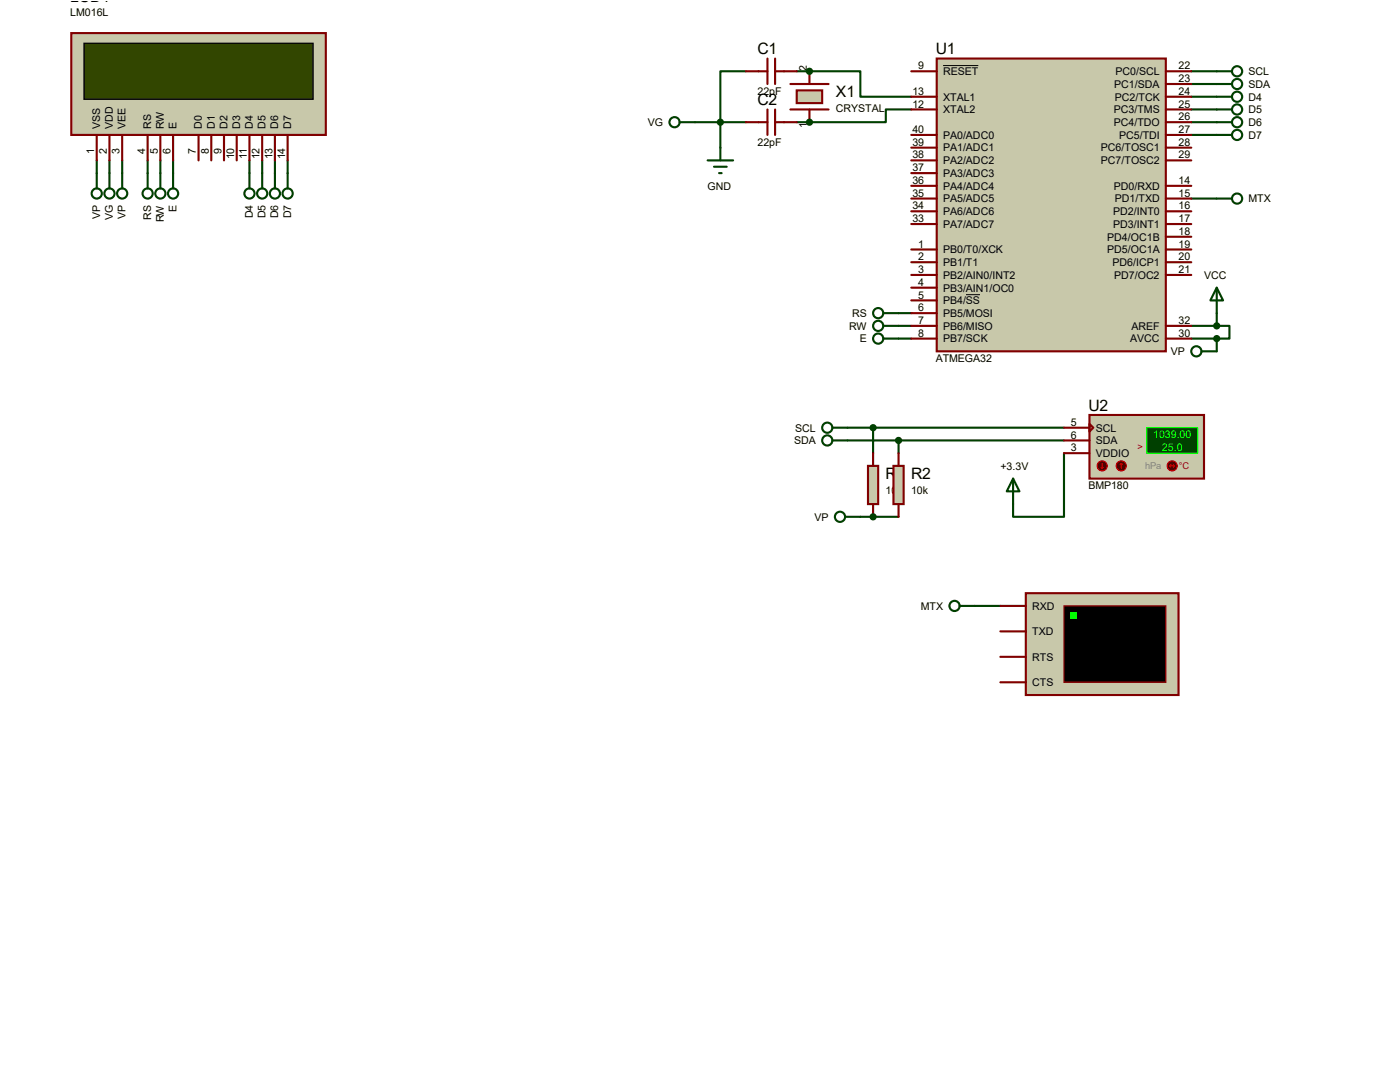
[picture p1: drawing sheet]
<svg xmlns="http://www.w3.org/2000/svg" width="279mm" height="216mm" viewBox="0 0 279 216" stroke-linecap="round" stroke-linejoin="round" font-family="sans-serif">
<path d="M161.5 14.2h10.2v5.1h10.2" fill="none" stroke="#004000" stroke-width=".42"/>
<circle cx="161.5" cy="14.2" r=".21" fill="#004000"/>
<path d="M159 14.2h2.5M181.9 21.8h-5.1v2.6h-15.3" fill="none" stroke="#004000" stroke-width=".42"/>
<circle cx="161.5" cy="24.4" r=".21" fill="#004000"/>
<g fill="none" stroke="#004000" stroke-width=".42">
<path d="M148.8 14.2h-5v15.3M237.7 19.3h5.1M19.3 32v2.5M21.8 32v2.5M24.4 32v2.5M29.5 32v2.5M32 32v2.5M34.5 32v2.5M49.8 32v2.5M52.3 32v2.5M54.9 32v2.5M57.4 32v2.5"/>
<path d="M138.7 24.4h10.1M159 24.4h2.5M237.7 24.4h5.1M237.7 26.9h5.1M237.7 21.8h5.1M179.3 65h2.6M179.3 67.6h2.6M179.3 62.5h2.6M237.7 65h5.1M237.7 67.6h5.1M242.8 65h2.6v2.6h-2.6M242.8 62.5v2.5"/>
<path d="M242.8 67.6v2.5M174.2 103.1h5.1"/>
</g>
<circle cx="174.2" cy="103.1" r=".21" fill="#004000"/>
<path d="M237.7 16.8h5.1M237.7 14.2h5.1M237.7 39.6h5.1M169.2 85.3h43.1M169.2 87.9h43.1M174.2 85.3v5.1M179.3 87.9v2.5M212.3 90.4v12.7h-10.1v-2.5M171.7 103.1h2.5M194.6 120.9h5" fill="none" stroke="#004000" stroke-width=".42"/>
<path d="M186.9 11.7h45.8v58.4h-45.8z" fill="#c8c8aa" stroke="#800000" stroke-width=".42"/>
<g fill="none" stroke="#800000" stroke-width=".42">
<path d="M157.7 16.8h7.7M181.9 14.2h5M181.9 19.3h5M232.7 14.2h5M232.7 19.3h5M232.7 16.8h5M157.7 21.8h7.7M181.9 21.8h5M181.9 37.1h5M181.9 39.6h5M181.9 26.9h5M181.9 29.5h5"/>
<path d="M181.9 32h5M181.9 34.5h5M232.7 21.8h5M232.7 37.1h5M232.7 39.6h5M232.7 24.4h5M232.7 26.9h5M232.7 29.5h5M232.7 32h5M181.9 49.8h5M181.9 52.3h5M181.9 54.9h5"/>
<path d="M181.9 57.4h5M181.9 59.9h5M181.9 42.2h5M181.9 44.7h5M232.7 49.8h5M232.7 52.3h5M232.7 54.9h5M232.7 42.2h5M232.7 44.7h5M232.7 47.2h5M181.9 62.5h5M181.9 65h5"/>
<path d="M181.9 67.6h5M232.7 65h5M232.7 67.6h5"/>
</g>
<path d="M188.2 13.1h7M192.8 58.8h2.8" fill="none" stroke="#000" stroke-width=".2"/>
<path d="M159 18h5.1v2.6h-5.1z" fill="#c8c8aa" stroke="#800000" stroke-width=".42"/>
<path d="M148.8 14.2h4.4M153.2 11.7v5.1M154.7 11.7v5.1M154.7 14.2h4.3M161.5 14.2v2.6M148.8 24.4h4.4M153.2 21.8v5.1M154.7 21.8v5.1M154.7 24.4h4.3M161.5 21.8v2.6" fill="none" stroke="#800000" stroke-width=".42"/>
<g fill="#004000" stroke="#004000" stroke-width=".42">
<circle cx="161.5" cy="14.2" r=".51"/>
<circle cx="161.5" cy="24.4" r=".51"/>
<circle cx="242.8" cy="65" r=".51"/>
<circle cx="143.8" cy="24.4" r=".51"/>
</g>
<path d="M141.2 32h5.1M142.5 33.3h2.5M143.5 34.5h.5M143.8 29.5v2.5M242.8 57.4l1.3 2.5h-2.5zM242.8 57.4v5.1" fill="none" stroke="#004000" stroke-width=".42"/>
<path d="M14.2 6.6h50.8v20.3h-50.8z" fill="#c8c8aa" stroke="#800000" stroke-width=".42"/>
<path d="M16.8 8.6h45.7v11.2h-45.7z" fill="#324600" stroke="#000" stroke-width=".25"/>
<g fill="none" stroke="#800000" stroke-width=".42">
<path d="M19.3 26.9v5.1M21.8 26.9v5.1M24.4 26.9v5.1M29.5 26.9v5.1M32 26.9v5.1M34.5 26.9v5.1M39.6 26.9v5.1M42.2 26.9v5.1M44.7 26.9v5.1M47.2 26.9v5.1M49.8 26.9v5.1M52.3 26.9v5.1"/>
<path d="M54.9 26.9v5.1M57.4 26.9v5.1"/>
</g>
<g fill="none" stroke="#004000" stroke-width=".42">
<path d="M242.8 19.3h3.1M19.3 34.5v3.1M21.8 34.5v3.1M24.4 34.5v3.1M29.5 34.5v3.1M32 34.5v3.1M34.5 34.5v3.1M49.8 34.5v3.1M52.3 34.5v3.1M54.9 34.5v3.1M57.4 34.5v3.1M135.6 24.4h3.1"/>
<path d="M242.8 24.4h3.1M242.8 26.9h3.1M242.8 21.8h3.1M176.3 62.5h3M176.3 65h3M176.3 67.6h3M239.8 70.1h3"/>
<circle cx="246.9" cy="19.3" r="1.02"/>
<circle cx="19.3" cy="38.6" r="1.02"/>
<circle cx="21.8" cy="38.6" r="1.02"/>
<circle cx="24.4" cy="38.6" r="1.02"/>
<circle cx="29.5" cy="38.6" r="1.02"/>
<circle cx="32" cy="38.6" r="1.02"/>
<circle cx="34.5" cy="38.6" r="1.02"/>
<circle cx="49.8" cy="38.6" r="1.02"/>
<circle cx="52.3" cy="38.6" r="1.02"/>
<circle cx="54.9" cy="38.6" r="1.02"/>
<circle cx="57.4" cy="38.6" r="1.02"/>
<circle cx="134.6" cy="24.4" r="1.02"/>
<circle cx="246.9" cy="21.8" r="1.02"/>
<circle cx="246.9" cy="26.9" r="1.02"/>
<circle cx="246.9" cy="24.4" r="1.02"/>
<circle cx="175.3" cy="67.6" r="1.02"/>
<circle cx="175.3" cy="62.5" r="1.02"/>
<circle cx="175.3" cy="65" r="1.02"/>
<circle cx="238.8" cy="70.1" r="1.02"/>
</g>
<circle cx="242.8" cy="67.6" r=".51" fill="#004000" stroke="#004000" stroke-width=".42"/>
<path d="M173.2 93h2.1v7.6h-2.1z" fill="#c8c8aa" stroke="#800000" stroke-width=".42"/>
<path d="M174.2 90.4v2.6M174.2 100.6v2.5" fill="none" stroke="#800000" stroke-width=".42"/>
<path d="M178.3 93h2v7.6h-2z" fill="#c8c8aa" stroke="#800000" stroke-width=".42"/>
<path d="M179.3 90.4v2.6M179.3 100.6v2.5" fill="none" stroke="#800000" stroke-width=".42"/>
<g fill="none" stroke="#004000" stroke-width=".42">
<path d="M242.8 16.8h3.1M242.8 14.2h3.1M166.1 85.3h3.1M166.1 87.9h3.1M168.7 103.1h3"/>
<circle cx="246.9" cy="16.8" r="1.02"/>
<circle cx="246.9" cy="14.2" r="1.02"/>
<circle cx="165.1" cy="87.9" r="1.02"/>
<circle cx="165.1" cy="85.3" r="1.02"/>
<circle cx="167.6" cy="103.1" r="1.02"/>
</g>
<circle cx="174.2" cy="103.1" r=".51" fill="#004000" stroke="#004000" stroke-width=".42"/>
<path d="M204.7 118.4h30.5v20.3h-30.5z" fill="#c8c8aa" stroke="#800000" stroke-width=".42"/>
<path d="M212.3 120.9h20.4v15.2h-20.4z" fill="#000" stroke="#800000" stroke-width=".25"/>
<path d="M213.6 122.2h1.3v1.2h-1.3z" fill="#0f0"/>
<path d="M199.6 120.9h5.1M199.6 131.1h5.1M199.6 126h5.1M199.6 136.1h5.1" fill="none" stroke="#800000" stroke-width=".42"/>
<g fill="none" stroke="#004000" stroke-width=".42">
<path d="M242.8 39.6h3.1M191.5 120.9h3.1"/>
<circle cx="246.9" cy="39.6" r="1.02"/>
<circle cx="190.5" cy="120.9" r="1.02"/>
</g>
<path d="M217.4 82.8h22.9v12.7h-22.9z" fill="#c8c8aa" stroke="#800000" stroke-width=".42"/>
<path d="M228.9 85.3h10.1v5.1h-10.1z" fill="#004000" stroke="#0f0" stroke-width=".21"/>
<path d="M212.3 87.9h5.1M212.3 85.3h5.1M212.3 90.4h5.1M217.4 84.6l.8 .7-.8 .8z" fill="none" stroke="#800000" stroke-width=".42"/>
<circle cx="223.8" cy="93" r="1.02" fill="#400000" stroke="#f00" stroke-width=".21"/>
<path d="M223.8 92.5l-.3 .2M223.8 92.5l.2 .2M223.8 92.5v1" fill="none" stroke="#f00" stroke-width=".21"/>
<circle cx="220" cy="93" r="1.02" fill="#400000" stroke="#f00" stroke-width=".21"/>
<path d="M219.7 93.2l.3 .3M220 92.5v1M220.2 93.2l-.2 .3" fill="none" stroke="#f00" stroke-width=".21"/>
<circle cx="233.9" cy="93" r="1.02" fill="#400000" stroke="#f00" stroke-width=".21"/>
<path d="M233.4 93h1M233.4 93l.3 .2M233.7 92.7l-.3 .3M234.2 92.7l.2 .3M234.4 93l-.2 .2" fill="none" stroke="#f00" stroke-width=".21"/>
<g fill="#004000" stroke="#004000" stroke-width=".42">
<circle cx="174.2" cy="85.3" r=".51"/>
<circle cx="179.3" cy="87.9" r=".51"/>
</g>
<path d="M202.2 95.5l1.3 2.5h-2.6zM202.2 95.5v5.1" fill="none" stroke="#004000" stroke-width=".42"/>
<g font-size="3.1">
<text x="14" y=".3">LCD1</text>
<text x="151.2" y="10.8">C1</text>
<text x="186.7" y="10.8">U1</text>
<text x="151.2" y="21">C2</text>
<text x="166.8" y="19.4">X1</text>
<text x="217.2" y="81.9">U2</text>
<text x="176.7" y="95.6">R1</text>
<text x="181.8" y="95.6">R2</text>
</g>
<g font-size="2.1">
<text x="14" y="3.3">LM016L</text>
<text x="161" y="14.2" transform="rotate(-90 161 14.2)">2</text>
<text x="183.2" y="13.8">9</text>
<text x="188.2" y="15">RESET</text>
<text x="222.4" y="17.5">PC1/SDA</text>
<text x="222.6" y="15">PC0/SCL</text>
<text x="235.2" y="13.8">22</text>
<text x="235.2" y="16.4">23</text>
<text x="249.2" y="17.5">SDA</text>
<text x="249.2" y="15">SCL</text>
<text x="151.2" y="18.9">22pF</text>
<text x="166.8" y="22.3">CRYSTAL</text>
<text x="182.1" y="21.5">12</text>
<text x="182.1" y="18.9">13</text>
<text x="188.2" y="22.6">XTAL2</text>
<text x="188.2" y="20.1">XTAL1</text>
<text x="222.3" y="22.6">PC3/TMS</text>
<text x="222.5" y="20.1">PC2/TCK</text>
<text x="235.2" y="18.9">24</text>
<text x="235.2" y="21.5">25</text>
<text x="249.2" y="22.6">D5</text>
<text x="249.2" y="20.1">D4</text>
<text x="20" y="25.7" transform="rotate(-90 20 25.7)">VSS</text>
<text x="22.5" y="25.7" transform="rotate(-90 22.5 25.7)">VDD</text>
<text x="25.1" y="25.7" transform="rotate(-90 25.1 25.7)">VEE</text>
<text x="30.1" y="25.7" transform="rotate(-90 30.1 25.7)">RS</text>
<text x="32.7" y="25.7" transform="rotate(-90 32.7 25.7)">RW</text>
<text x="35.2" y="25.7" transform="rotate(-90 35.2 25.7)">E</text>
<text x="40.3" y="25.7" transform="rotate(-90 40.3 25.7)">D0</text>
<text x="42.8" y="25.7" transform="rotate(-90 42.8 25.7)">D1</text>
<text x="45.4" y="25.7" transform="rotate(-90 45.4 25.7)">D2</text>
<text x="47.9" y="25.7" transform="rotate(-90 47.9 25.7)">D3</text>
<text x="50.5" y="25.7" transform="rotate(-90 50.5 25.7)">D4</text>
<text x="53" y="25.7" transform="rotate(-90 53 25.7)">D5</text>
<text x="55.5" y="25.7" transform="rotate(-90 55.5 25.7)">D6</text>
<text x="58.1" y="25.7" transform="rotate(-90 58.1 25.7)">D7</text>
<text x="129.3" y="25.1">VG</text>
<text x="151.2" y="29.1">22pF</text>
<text x="161" y="25.6" transform="rotate(-90 161 25.6)">1</text>
<text x="182.1" y="29.1">39</text>
<text x="182.1" y="26.5">40</text>
<text x="188.2" y="27.7">PA0/ADC0</text>
<text x="222.3" y="25.1">PC4/TDO</text>
<text x="223.4" y="27.7">PC5/TDI</text>
<text x="235.2" y="24">26</text>
<text x="235.2" y="26.5">27</text>
<text x="235.2" y="29.1">28</text>
<text x="249.2" y="27.7">D7</text>
<text x="249.2" y="25.1">D6</text>
<text x="18.8" y="30.6" transform="rotate(-90 18.8 30.6)">1</text>
<text x="21.3" y="30.6" transform="rotate(-90 21.3 30.6)">2</text>
<text x="23.9" y="30.6" transform="rotate(-90 23.9 30.6)">3</text>
<text x="29" y="30.6" transform="rotate(-90 29 30.6)">4</text>
<text x="31.5" y="30.6" transform="rotate(-90 31.5 30.6)">5</text>
<text x="34" y="30.6" transform="rotate(-90 34 30.6)">6</text>
<text x="39.1" y="30.6" transform="rotate(-90 39.1 30.6)">7</text>
<text x="41.7" y="30.6" transform="rotate(-90 41.7 30.6)">8</text>
<text x="44.2" y="30.6" transform="rotate(-90 44.2 30.6)">9</text>
<text x="46.7" y="31.8" transform="rotate(-90 46.7 31.8)">10</text>
<text x="49.3" y="31.7" transform="rotate(-90 49.3 31.7)">11</text>
<text x="51.8" y="31.8" transform="rotate(-90 51.8 31.8)">12</text>
<text x="54.4" y="31.8" transform="rotate(-90 54.4 31.8)">13</text>
<text x="56.9" y="31.8" transform="rotate(-90 56.9 31.8)">14</text>
<text x="182.1" y="34.2">37</text>
<text x="182.1" y="31.6">38</text>
<text x="188.2" y="35.3">PA3/ADC3</text>
<text x="188.2" y="32.8">PA2/ADC2</text>
<text x="188.2" y="30.2">PA1/ADC1</text>
<text x="219.7" y="30.2">PC6/TOSC1</text>
<text x="219.7" y="32.8">PC7/TOSC2</text>
<text x="235.2" y="31.6">29</text>
<text x="141.2" y="37.8">GND</text>
<text x="182.1" y="41.8">34</text>
<text x="182.1" y="39.2">35</text>
<text x="182.1" y="36.7">36</text>
<text x="188.2" y="40.4">PA5/ADC5</text>
<text x="188.2" y="37.8">PA4/ADC4</text>
<text x="222.3" y="37.8">PD0/RXD</text>
<text x="222.5" y="40.4">PD1/TXD</text>
<text x="235.2" y="36.7">14</text>
<text x="235.2" y="39.2">15</text>
<text x="235.2" y="41.8">16</text>
<text x="249.2" y="40.4">MTX</text>
<text x="20" y="43.7" transform="rotate(-90 20 43.7)">VP</text>
<text x="22.5" y="43.9" transform="rotate(-90 22.5 43.9)">VG</text>
<text x="25.1" y="43.7" transform="rotate(-90 25.1 43.7)">VP</text>
<text x="30.1" y="43.8" transform="rotate(-90 30.1 43.8)">RS</text>
<text x="32.7" y="44.4" transform="rotate(-90 32.7 44.4)">RW</text>
<text x="35.2" y="42.3" transform="rotate(-90 35.2 42.3)">E</text>
<text x="50.5" y="43.6" transform="rotate(-90 50.5 43.6)">D4</text>
<text x="53" y="43.6" transform="rotate(-90 53 43.6)">D5</text>
<text x="55.5" y="43.6" transform="rotate(-90 55.5 43.6)">D6</text>
<text x="58.1" y="43.6" transform="rotate(-90 58.1 43.6)">D7</text>
<text x="182.1" y="44.3">33</text>
<text x="188.2" y="45.5">PA7/ADC7</text>
<text x="188.2" y="42.9">PA6/ADC6</text>
<text x="222.2" y="42.9">PD2/INT0</text>
<text x="222.2" y="45.5">PD3/INT1</text>
<text x="235.2" y="44.3">17</text>
<text x="235.2" y="46.9">18</text>
<text x="183.2" y="49.4">1</text>
<text x="183.2" y="51.9">2</text>
<text x="188.2" y="50.5">PB0/T0/XCK</text>
<text x="188.2" y="53.1">PB1/T1</text>
<text x="221" y="48">PD4/OC1B</text>
<text x="221" y="50.5">PD5/OC1A</text>
<text x="222" y="53.1">PD6/ICP1</text>
<text x="235.2" y="49.4">19</text>
<text x="235.2" y="51.9">20</text>
<text x="183.2" y="54.5">3</text>
<text x="183.2" y="57">4</text>
<text x="183.2" y="59.6">5</text>
<text x="188.2" y="55.6">PB2/AIN0/INT2</text>
<text x="188.2" y="58.2">PB3/AIN1/OC0</text>
<text x="222.4" y="55.6">PD7/OC2</text>
<text x="235.2" y="54.5">21</text>
<text x="240.3" y="55.6">VCC</text>
<text x="169.5" y="65.8">RW</text>
<text x="170.1" y="63.2">RS</text>
<text x="183.2" y="62.1">6</text>
<text x="183.2" y="64.6">7</text>
<text x="188.2" y="60.7">PB4/SS</text>
<text x="188.2" y="63.2">PB5/MOSI</text>
<text x="188.2" y="65.8">PB6/MISO</text>
<text x="225.8" y="65.8">AREF</text>
<text x="235.2" y="64.6">32</text>
<text x="171.6" y="68.3">E</text>
<text x="183.2" y="67.2">8</text>
<text x="188.2" y="68.3">PB7/SCK</text>
<text x="225.6" y="68.3">AVCC</text>
<text x="233.7" y="70.9">VP</text>
<text x="235.2" y="67.2">30</text>
<text x="186.7" y="72.3">ATMEGA32</text>
<text x="158.5" y="88.6">SDA</text>
<text x="158.7" y="86.1">SCL</text>
<text x="213.7" y="87.5">6</text>
<text x="213.7" y="85">5</text>
<text x="218.7" y="88.6">SDA</text>
<text x="218.7" y="86.1">SCL</text>
<text x="199.6" y="93.7">+3.3V</text>
<text x="213.7" y="90">3</text>
<text x="218.7" y="91.2">VDDIO</text>
<text x="176.7" y="98.5">10k</text>
<text x="181.8" y="98.5">10k</text>
<text x="217.2" y="97.7">BMP180</text>
<text x="162.6" y="103.9">VP</text>
<text x="183.8" y="121.7">MTX</text>
<text x="206" y="121.7">RXD</text>
<text x="206" y="131.8">RTS</text>
<text x="206" y="126.7">TXD</text>
<text x="206" y="136.9">CTS</text>
</g>
<g font-size="2.1" fill="#0f0">
<text x="230.1" y="87.4">1039.00</text>
<text x="231.9" y="89.9">25.0</text>
</g>
<g font-size="1.9" fill="#c00000">
<text x="227" y="89.8">&gt;</text>
<text x="235.2" y="93.6">°C</text>
</g>
<text font-size="1.9" fill="#808080" x="228.5" y="93.6">hPa</text>
</svg>
